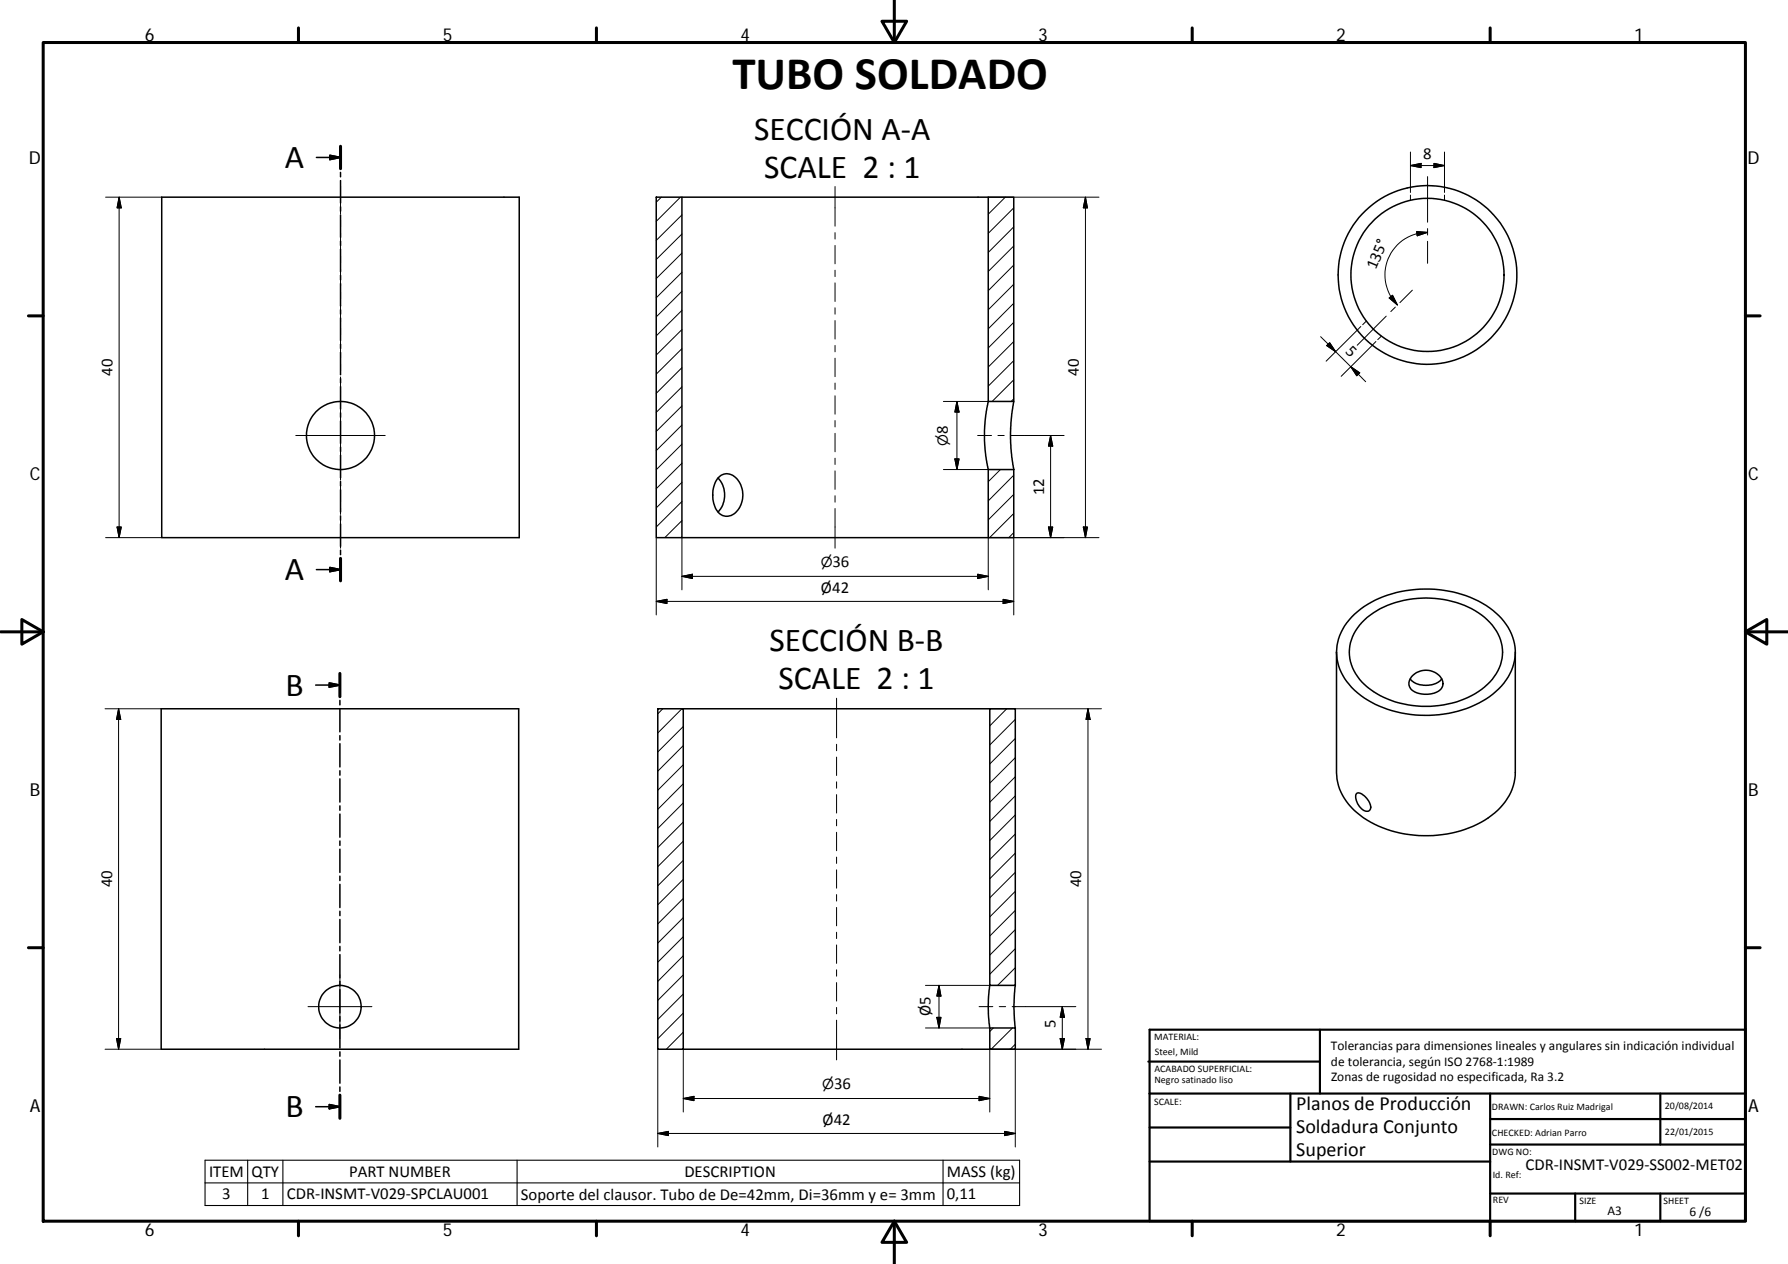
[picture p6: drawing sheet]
<svg xmlns="http://www.w3.org/2000/svg" width="420mm" height="297mm" viewBox="0 0 420 297" stroke-linecap="round" stroke-linejoin="round" font-family="sans-serif">
<g fill="none" stroke="#000" stroke-width=".36">
<path d="M74.3 37h5.7M77.5 36.5l2.5 .5-2.5 .5zM80 34.4v5.2M38 46.3h84v80h-84zM80 40.5v1.1M80 42.4v5.3M80 48.6v1M80 50.5v5.3M80 56.7v1M80 58.6v5.3M154.2 46.3h6v80h-6zM232.2 46.3h-72"/>
<path d="M232.2 46.3h6v48h-6zM80 64.7v1.1M80 66.7v5.2M80 72.8v1M80 74.7v5.3M80 80.9v1M80 82.8v5.3M80 88.9v1.1M80 90.8v5.3M80 97v1.1M80 98.9v5.3M232.2 94.3l-.6 3.3-.3 3.6 .2 4.6 .7 4.5"/>
<path d="M238.2 94.3l-.6 5-.1 3.8 .3 4.3 .4 2.9M80 105.1v1M80 107v5.3M80 113.2v1M80 115.1v5.2M168.7 112.3a5.9 5.9 0 0 1 0 8M168.9 112.2a2.94 2.94 0 0 1 4.7 1 5.7 5.7 0 0 1-1.8 7.9 3 3 0 0 1-3.9-2.4 6.8 6.8 0 0 1 1-6.5zM232.2 110.3h6v16h-6zM74.3 133.9h5.7M77.5 133.4l2.5 .5-2.5 .4zM80 121.2v1.1M80 123.1v5.3"/>
<path d="M80 129.3v1M80 131.2v5.3M160.2 126.3h72M79.9 158.3v5.4M314.1 153.2v28.3a13.6 13.6 0 0 0 7.2 11.2 27.8 27.8 0 0 0 28.4-.5 13.4 13.4 0 0 0 6.4-10.7v-28.3M317.6 145a24.4 24.4 0 0 1 18.3-6.6 23.8 23.8 0 0 1 16.9 6.9 11.4 11.4 0 0 1-.6 16.6 24.7 24.7 0 0 1-18.5 6.2 23.1 23.1 0 0 1-16.7-7.3 11.2 11.2 0 0 1 .6-15.8zM320 146.3a21.9 21.9 0 0 1 19.2-5.4 17.4 17.4 0 0 1 12.8 8 10 10 0 0 1-3.1 12.5 23.2 23.2 0 0 1-27.6 0 10.1 10.1 0 0 1-3.5-11.8l.7-1.4zM331.4 159.5a5.4 5.4 0 0 0 6.1 1l.9-.5 .4-.5M332 158.7a4.3 4.3 0 0 1 7.1 1.7 2.48 2.48 0 0 1-2.5 2.6 5.2 5.2 0 0 1-5.2-1.3 2.25 2.25 0 0 1 .6-3zM37.9 166.6h84v80h-84zM74.2 161h5.7M77.4 160.5l2.5 .5-2.5 .5z"/>
<path d="M79.9 164.6v1.1M79.9 166.5v5.5M79.9 172.9v1M79.9 174.8v5.4M154.6 166.6h6v80h-6zM160.6 166.6h72M232.6 166.6h6v65h-6zM79.9 181.1v1.1M79.9 183v5.5M79.9 189.4v1M79.9 191.3v5.4M79.9 197.6v1.1"/>
<path d="M79.9 199.6v5.4M318.7 186.5l.1-.1a2.66 2.66 0 0 1 2.7 1.7l.4 .8a1.1 1.1 0 0 1-.1 1.6 1.1 1.1 0 0 1-1.6-.2 3.7 3.7 0 0 1-1.5-3.8zM79.9 205.9v1M79.9 207.8v5.5M79.9 214.1v1.1M79.9 216.1v5.4M79.9 222.4v1.1M79.9 224.3v5.5M79.9 230.7v1M79.9 232.6v5.4M79.9 238.9v1.1M232.6 231.6l-.4 5 .4 5"/>
<path d="M238.6 231.6l-.3 5 .3 5M77.4 259.6l2.5 .5-2.5 .5zM79.9 240.8v5.5M79.9 247.2v1M79.9 249.1v5.5M79.9 255.4v1.1M79.9 257.3v5.5M160.6 246.6h72M232.6 241.6h6v5h-6zM74.2 260.1h5.7"/>
<circle cx="335.4" cy="64.6" r="18"/>
<circle cx="335.4" cy="64.6" r="21"/>
<circle cx="80" cy="102.3" r="8"/>
<circle cx="79.9" cy="236.6" r="5"/>
</g>
<g fill="none" stroke="#000" stroke-width=".23">
<path d="M331.4 35.7v9.5M331.4 38.9l2.5-.5v1zM331.4 38.9h8M337 38.4l2.4 .5-2.4 .5zM339.4 35.7v9.5M24.8 46.3h13.2M28 46.3v80M28 46.3l.5 2.6h-1zM80 43.8v6.5M80 51.8v1.5M80 54.8v3.9M155.4 46.3l-1.2 1.2"/>
<path d="M159.9 46.3l-5.7 5.7M160.2 59.5l-6 6M160.2 55l-6 6M160.2 50.5l-6 6M196.2 43.8v9.3M196.2 54.7v1.5M196.2 57.7v4.3M232.2 46.3h26M236.2 46.3l-4 4M238.2 57.8l-6 6M238.2 53.3l-6 6M238.2 48.9l-6 5.9"/>
<path d="M255.1 46.3v80M255.1 46.3l.4 2.6h-.9zM331.4 45.8v1.3M332.9 54.4l2.6 .2-2.5 .8zM335.5 54.6a10 10 0 0 0-6.6 2.4 10 10 0 0 0-2.1 12.7l1.6 2M335.5 41.5v10.7M335.5 53.7v1.5M335.5 56.7v5.2M339.4 45.8v1.3M80 60.2v1.5M80 63.2v4M80 68.7v1.5"/>
<path d="M80 71.7v3.9M80 77.1v1.5M160.2 77.4l-6 6M160.2 72.9l-6 6M160.2 68.5l-6 6M160.2 64l-6 6M196.2 63.5v1.5M196.2 66.5v4.3M196.2 72.3v1.5M196.2 75.3v4.4M238.2 75.8l-6 6M238.2 71.3l-6 6"/>
<path d="M238.2 66.8l-6 6M238.2 62.3l-6 6M310.3 79.1l10.6 10.6M319.8 76.7l-8.2 8.2M321.1 75.4l-.9 .9M324.6 79l-.8 .8M325.7 74.3l-6.8 6.8M326.4 70l.8-.6 1.2 2.3zM327.9 72.2l-1.1 1M331.9 68.2l-2.9 2.9M80 80.1v4M80 85.6v1.5"/>
<path d="M80 88.6v24.2M160.2 99.9l-6 6M160.2 95.4l-6 6M160.2 90.9l-6 6M160.2 86.4l-6 6M160.2 81.9l-6 6M196.2 81.2v1.5M196.2 84.2v4.3M196.2 90v1.5M196.2 93v4.3M196.2 98.8v1.5M221.7 94.3h10.5"/>
<path d="M224.9 94.3v16M224.9 94.3l.5 2.5h-1zM238.2 93.7l-.6 .6M238.2 84.8l-6 5.9M238.2 80.3l-6 6M238.2 89.3l-5.1 5M311.8 81.2l.7-.7 1.4 2.2zM317.4 86.2l2.1 1.4-.7 .7zM323.3 80.3l-8.1 8.1M69.5 102.3h21M80 113.9v4M80 119.4v1.5"/>
<path d="M160.2 117.9l-6 5.9M160.2 113.3l-6 6.1M160.2 108.9l-6 6M160.2 104.4l-6 6M196.2 101.8v4.4M196.2 107.7v1.5M196.2 110.7v4.3M196.2 116.5v1.5M196.2 119.5v9.3M221.7 110.3h10.5M224.4 107.8h1l-.5 2.5zM229.7 102.3h3.3"/>
<path d="M234.5 102.3h1.5M235.1 110.3l-2.9 2.9M237.5 102.3h12.6M238.2 116.2l-6 6M238.2 111.7l-6 6M246.9 102.3v24M246.9 102.3l.5 2.5h-1zM24.8 126.3h13.2M27.5 123.8h1l-.5 2.5zM80 122.4v6.4M154.2 126.3v18.2M160.2 135.4l2.5-.5v1.1z"/>
<path d="M160.2 135.4h72M160.2 126.3v12.3M160.2 122.3l-4 4M229.7 134.9l2.5 .5-2.5 .6zM238.2 120.7l-5.7 5.6M238.2 126.3v18.2M238.2 125.2l-1.1 1.1M246.4 123.8h1l-.5 2.5zM254.6 123.8h.9l-.4 2.5zM258.2 126.3h-26v12.3M154.2 141.3l2.5-.5v1zM154.2 141.3h84"/>
<path d="M235.7 140.8l2.5 .5-2.5 .5zM24.7 166.6h13.2M27.9 166.6v80M27.9 166.6l.5 2.5h-1zM155.7 166.6l-1.1 1.2M160.2 166.6l-5.6 5.7M160.6 179.7l-6 6M160.6 175.2l-6 6M160.6 170.7l-6 6M196.6 164.1v9.3M196.6 174.9v1.5M196.6 177.9v4.3"/>
<path d="M232.6 166.6h26.2M236.6 166.6l-4 4M238.6 178.1l-6 5.9M238.6 173.5l-6 6M238.6 169.1l-6 6M255.7 166.6v80M255.7 166.6l.5 2.5h-1zM160.6 197.7l-6 6M160.6 193.2l-6 6M160.6 188.7l-6 6M160.6 184.2l-6 6M196.6 183.7v1.5"/>
<path d="M196.6 186.7v4.4M196.6 192.6v1.5M196.6 195.6v4.3M238.6 196l-6 6M238.6 191.5l-6 6M238.6 187l-6 6M238.6 182.5l-6 6M160.6 215.6l-6 6M160.6 211.1l-6 6M160.6 206.7l-6 5.9M160.6 202.2l-6 6M196.6 201.4v1.5"/>
<path d="M196.6 204.4v4.3M196.6 210.2v1.6M196.6 213.3v4.3M196.6 219.1v1.5M238.6 218.5l-6 6M238.6 214l-6 6M238.6 209.5l-6 6M238.6 205l-6 6M238.6 200.5l-6 6M72.4 236.6h15M79.9 229.1v15M160.6 238.1l-6 6"/>
<path d="M160.6 233.6l-6 6M160.6 229.1l-6 6M160.6 224.6l-6 6M160.6 220.1l-6 6M196.6 222.1v4.3M196.6 227.9v1.5M196.6 230.9v4.3M196.6 236.7v1.6M196.6 239.7v9.4M217.5 231.6h15.1M220.1 239.1h1l-.4 2.5zM220.7 231.6v10"/>
<path d="M220.7 231.6l.4 2.5h-1zM230.1 236.6h3.2M234.8 236.6h1.5M237.8 236.6h15M238.6 227.4l-4.2 4.2M238.6 222.9l-6 6M249.6 236.6l.5 2.5h-1zM249.6 236.6v10M24.7 246.6h13.2M27.4 244.1h1l-.5 2.5zM154.6 246.6v22.9M160.6 242.6l-4 4"/>
<path d="M160.6 258.1l2.5-.5v1.1zM160.6 258.1h72M160.6 246.6v14.7M217.5 241.6h15.1M230.1 257.6l2.5 .5-2.5 .6zM233.4 241.6l-.8 .8M237.9 241.6l-5 5M238.6 245.4l-1.2 1.2M238.6 246.6v22.9M249.1 244.1h1l-.5 2.5zM255.2 244.1h1l-.5 2.5zM258.8 246.6h-26.2v14.7"/>
<path d="M154.6 266.4l2.5-.5v1zM154.6 266.4h84M236.1 265.9l2.5 .5-2.5 .5z"/>
</g>
<g fill="none" stroke="#000" stroke-width=".71">
<path d="M10.1 10h400.1v277h-400.1zM70.1 6.6v3.4M140.2 6.6v3.4M207.3 5h5.8l-2.9 5zM210.2 0v10M280.2 6.6v3.4M350.2 6.6v3.4M80 34.4v5.2M6.7 74.2h3.4M410.2 74.2h3.4M80 131.2v5.3M.2 148.5h9.9"/>
<path d="M5.1 145.6l5 2.9-5 2.9zM79.9 158.3v5.4M410.2 148.5l5-2.9v5.8zM410.2 148.5h9.9M6.7 222.7h3.4M410.2 222.7h3.4M79.9 257.3v5.5M70.1 287v3.4M140.2 287v3.4M210.2 287l2.9 5h-5.8zM210.2 287v10M280.2 287v3.4"/>
<path d="M350.2 287v3.4"/>
</g>
<g fill="none" stroke="#000" stroke-width=".51">
<path d="M269.8 249.5h40.4M270.1 257h140.1M270.1 242h140.1v45h-140.1zM303.2 257v16M310.2 242v15M350.2 257v30M390.2 257v12M270.1 273h80.1M270.1 265h33.1M350.2 269h60M350.2 263h60M350.2 280.5h60"/>
<path d="M370.2 280.5v6.5M390.2 280.5v6.5"/>
</g>
<path d="M77.5 36.5l2.5 .5-2.5 .5zM77.5 133.4l2.5 .5-2.5 .4zM77.4 160.5l2.5 .5-2.5 .5zM77.4 259.6l2.5 .5-2.5 .5z" fill="#000" stroke="#000" stroke-width=".36"/>
<path d="M48.2 272.6h191.4v10.7h-191.4zM48.2 278h191.4M58.2 272.6v10.7M66.5 272.6v10.7M121.5 272.6v10.7M221.6 272.6v10.7" fill="none" stroke="#000" stroke-width=".25"/>
<g fill="#000" stroke="#000" stroke-width=".23">
<path d="M331.4 38.9l2.5-.5v1zM337 38.4l2.4 .5-2.4 .5zM28 46.3l.5 2.6h-1zM255.1 46.3l.4 2.6h-.9zM332.9 54.4l2.6 .2-2.5 .8zM326.4 70l.8-.6 1.2 2.3zM224.9 94.3l.5 2.5h-1zM311.8 81.2l.7-.7 1.4 2.2zM317.4 86.2l2.1 1.4-.7 .7zM224.4 107.8h1l-.5 2.5zM246.9 102.3l.5 2.5h-1zM27.5 123.8h1l-.5 2.5z"/>
<path d="M160.2 135.4l2.5-.5v1.1zM229.7 134.9l2.5 .5-2.5 .6zM246.4 123.8h1l-.5 2.5zM254.6 123.8h.9l-.4 2.5zM154.2 141.3l2.5-.5v1zM235.7 140.8l2.5 .5-2.5 .5zM27.9 166.6l.5 2.5h-1zM255.7 166.6l.5 2.5h-1zM220.1 239.1h1l-.4 2.5zM220.7 231.6l.4 2.5h-1zM249.6 236.6l.5 2.5h-1zM27.4 244.1h1l-.5 2.5z"/>
<path d="M160.6 258.1l2.5-.5v1.1zM230.1 257.6l2.5 .5-2.5 .6zM249.1 244.1h1l-.5 2.5zM255.2 244.1h1l-.5 2.5zM154.6 266.4l2.5-.5v1zM236.1 265.9l2.5 .5-2.5 .5z"/>
</g>
<text font-size="11" x="172.1" y="20.9">TUBO SOLDADO</text>
<g font-size="7.9">
<text x="177.2" y="32.8">SECCIÓN A‐A</text>
<text x="67" y="39.5">A</text>
<text x="179.6" y="41.8">SCALE 2 : 1</text>
<text x="67" y="136.4">A</text>
<text x="180.8" y="153">SECCIÓN B‐B</text>
<text x="182.9" y="162">SCALE 2 : 1</text>
<text x="67.1" y="163.5">B</text>
<text x="67.1" y="262.6">B</text>
</g>
<g font-size="4.7">
<text x="304.6" y="260.8">Planos de Producción</text>
<text x="304.6" y="266.2">Soldadura Conjunto</text>
<text x="304.6" y="271.6">Superior</text>
</g>
<g font-size="4.2">
<text x="34" y="9.6">6</text>
<text x="104" y="9.6">5</text>
<text x="174" y="9.6">4</text>
<text x="244" y="9.6">3</text>
<text x="314" y="9.6">2</text>
<text x="384" y="9.6">1</text>
<text x="6.8" y="38.7">D</text>
<text x="410.6" y="38.7">D</text>
<text x="7" y="112.9">C</text>
<text x="410.8" y="112.9">C</text>
<text x="7" y="187.1">B</text>
<text x="410.8" y="187.1">B</text>
<text x="7" y="261.3">A</text>
<text x="410.8" y="261.3">A</text>
<text x="34" y="290.4">6</text>
<text x="104" y="290.4">5</text>
<text x="174" y="290.4">4</text>
<text x="244" y="290.4">3</text>
<text x="314" y="290.4">2</text>
<text x="384" y="290.4">1</text>
</g>
<g font-size="3.9">
<text x="334.4" y="37.4">8</text>
<text x="323.3" y="63.6" transform="rotate(-67 323.3 63.6)">135°</text>
<text x="316" y="82.6" transform="rotate(45 316 82.6)">5</text>
<text x="26.5" y="88.3" transform="rotate(-90 26.5 88.3)">40</text>
<text x="253.5" y="88.3" transform="rotate(-90 253.5 88.3)">40</text>
<text x="222.7" y="102" transform="rotate(-90 222.7 102)">8</text>
<text x="245.4" y="116.4" transform="rotate(-90 245.4 116.4)">12</text>
<text x="195.7" y="133.3">36</text>
<text x="192.9" y="139.4">Ø42</text>
<text x="26.3" y="208.6" transform="rotate(-90 26.3 208.6)">40</text>
<text x="254.1" y="208.6" transform="rotate(-90 254.1 208.6)">40</text>
<text x="218.7" y="238.8" transform="rotate(-90 218.7 238.8)">Ø5</text>
<text x="248" y="241.6" transform="rotate(-90 248 241.6)">5</text>
<text x="196" y="256">36</text>
<text x="193.3" y="264.4">Ø42</text>
<text x="358.5" y="274.9">CDR‐INSMT‐V029‐SS002‐MET02</text>
<text x="49.1" y="276.6">ITEM</text>
<text x="52.2" y="281.9">3</text>
<text x="59.1" y="276.6">QTY</text>
<text x="61.4" y="281.9">1</text>
<text x="67.4" y="281.9">CDR‐INSMT‐V029‐SPCLAU001</text>
<text x="82.1" y="276.6">PART NUMBER</text>
<text x="122.4" y="282">Soporte del clausor. Tubo de De=42mm, Di=36mm y e= 3mm</text>
<text x="160.8" y="276.6">DESCRIPTION</text>
<text x="222.5" y="276.7">MASS (kg)</text>
<text x="222.5" y="281.9">0,11</text>
</g>
<g font-size="3.3">
<text x="192.9" y="133.3">⌀</text>
<text x="193.2" y="256">⌀</text>
</g>
<text font-size="3.2" x="222.7" y="104.8" transform="rotate(-90 222.7 104.8)">⌀</text>
<g font-size="3.1">
<text x="312.8" y="246.8">Tolerancias para dimensiones lineales y angulares sin indicación individual</text>
<text x="312.8" y="250.4">de tolerancia, según ISO 2768‐1:1989</text>
<text x="312.8" y="254">Zonas de rugosidad no especificada, Ra 3.2</text>
<text x="377.7" y="285.6">A3</text>
<text x="397" y="285.9">6 /6</text>
</g>
<g font-size="2.4">
<text x="271.2" y="244.4">MATERIAL:</text>
<text x="271.3" y="251.9">ACABADO SUPERFICIAL:</text>
<text x="271.4" y="247.9">Steel, Mild</text>
<text x="271.3" y="254.6">Negro satinado liso</text>
<text x="271.2" y="259.7">SCALE:</text>
<text x="350.6" y="260.8">DRAWN: Carlos Ruiz Madrigal</text>
<text x="391.2" y="260.6">20/08/2014</text>
<text x="350.6" y="267">CHECKED: Adrian Parro</text>
<text x="391.2" y="266.6">22/01/2015</text>
<text x="350.7" y="271.4">DWG NO:</text>
<text x="350.8" y="276.8">Id. Ref:</text>
<text x="350.8" y="282.8">REV</text>
<text x="371.2" y="282.9">SIZE</text>
<text x="390.9" y="282.9">SHEET</text>
</g>
</svg>
